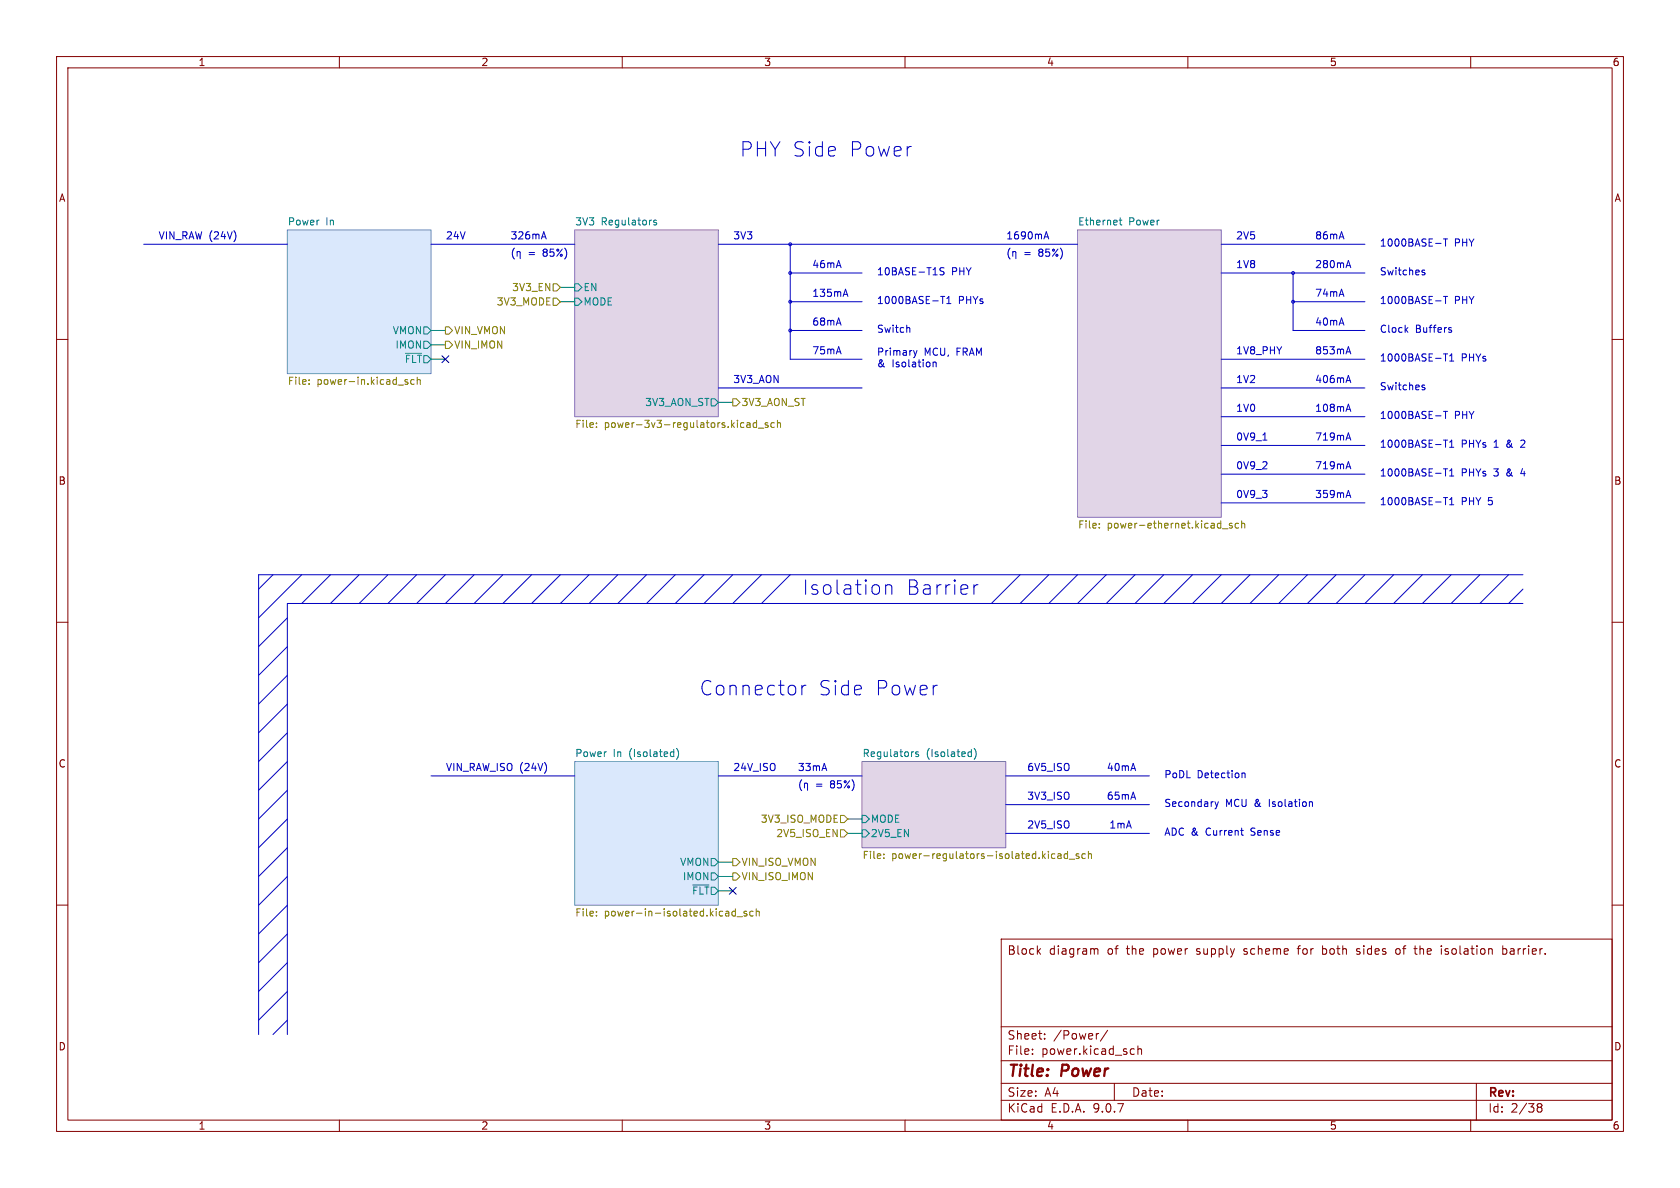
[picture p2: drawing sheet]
<svg xmlns="http://www.w3.org/2000/svg" width="297mm" height="210mm" viewBox="0 0 297 210" stroke-linecap="round" stroke-linejoin="round" font-family="sans-serif">
<g fill="#fff" stroke="#fff" stroke-width=".18">
<path d="M0 0h297v210h-297z"/>
<circle cx="139.7" cy="43.2" r=".25"/>
<circle cx="139.7" cy="58.4" r=".25"/>
<circle cx="228.6" cy="53.3" r=".25"/>
<circle cx="228.6" cy="48.3" r=".25"/>
<circle cx="139.7" cy="48.3" r=".25"/>
<circle cx="139.7" cy="53.3" r=".25"/>
</g>
<g fill="none" stroke="#840000" stroke-width=".18">
<path d="M10 10h277v190h-277zM12 12h273v186h-273zM60 10v2M110 10v2M160 10v2M210 10v2M260 10v2M10 60h2M285 60h2M10 110h2M285 110h2M10 160h2"/>
<path d="M177 166h108v32h-108zM183.5 168.1l.5 .6M184 167.7l-.6 .6M193.5 167.8h.5l.1 .9M229.3 167.7h.6M233.8 167.2v1.5M233.8 168.6l.4 .1M234.2 167.7l-.4 .1M239.8 168.6l.4 .1M240.2 167.7l-.3 .1-.1 .1 .1 .2 .3 .1M247.4 167.8l-.4-.1-.3 .3v.4l.2 .2h.5M250 167.7h.5"/>
<path d="M250.2 168.6l.3 .1M255.5 168.6l.4 .1M255.7 167.7l-.2 .2 .2 .3M265.7 167.8l.4-.1 .3 .3v.4l-.2 .2h-.5M265.7 167.2v1.5M285 160h2M60 198v2M110 198v2M160 198v2M177 194.5h108M177 191.5h108M177 187.5h108"/>
<path d="M177 181.5h108M182.5 186.3v.1M182.5 185.5v.1M184.7 183.6v.1M184.7 182.8v.1M194.2 182.7l-.2 .1M195.8 182.1l-1.3 2M197 191.5v3M200.1 185.4l.4 .1M200.5 186.3l-.4 .1M201.2 185.5l.2-.1 .3 .1 .1 .9M201.2 184.9v1.5"/>
<path d="M210 198v2M260 198v2M261 191.5v6.5M271.7 195.5l.3 .2M271.7 195.4l.3-.3 .5 .1 .1 .3-.3 .2M272 195.7h.3M272 195.7l-.3 .3M272.3 195.7l.3 .3-.1 .5-.5 .1-.3-.3"/>
</g>
<g fill="#e1d5e7" stroke="#e1d5e7" stroke-width=".18">
<path d="M190.5 40.6h25.4v50.8h-25.4z"/>
<path d="M152.4 134.6h25.4v15.3h-25.4z"/>
<path d="M101.6 40.6h25.4v33.1h-25.4z"/>
</g>
<g fill="#dae8fc" stroke="#dae8fc" stroke-width=".18">
<path d="M101.6 134.6h25.4v25.4h-25.4z"/>
<path d="M50.8 40.6h25.4v25.4h-25.4z"/>
</g>
<path d="M101.6 40.6h25.4v33.1h-25.4zM190.5 40.6h25.4v50.8h-25.4zM152.4 134.6h25.4v15.3h-25.4z" fill="none" stroke="#9673a6" stroke-width=".18"/>
<g fill="none" stroke="#008484" stroke-width=".18">
<path d="M116 39l-.3-.1-.2 .2 .1 .2 .4 .1v.3h-.5M197.9 38.9h.4M198 38.5v1.1l.3 .2M74.9 57.8h.7l.6 .6-.6 .7h-.7zM101.6 50.2h.6l.7 .6-.7 .6h-.6zM101.6 52.7h.6l.7 .6-.7 .7h-.6zM71.7 62.5h2.8M74.9 60.3h.7l.6 .7-.6 .6h-.7zM125.7 70.5h.7l.6 .6-.6 .7h-.7zM119.6 132.3a1.46 1.46 0 0 1 0 1.9M161.4 132.9h.1M162.4 133l-.3-.1-.2 .2v.2l.5 .1v.3h-.5"/>
<path d="M171.4 132.9l.3 .1M171.7 133.7h-.3M171.7 132.5v1.2M172.2 132.3a1.46 1.46 0 0 1 0 1.9M122.5 156.4h2.8M125.7 154.3h.7l.6 .6-.6 .7h-.7zM125.7 151.8h.7l.6 .6-.6 .6h-.7zM152.4 146.7h.6l.7 .6-.7 .7h-.6zM152.4 144.1h.6l.7 .7-.7 .6h-.6z"/>
</g>
<g fill="none" stroke="#848400" stroke-width=".18">
<path d="M78.7 57.8h.7l.6 .6-.6 .7h-.7zM97.8 50.2h.6l.7 .6-.7 .6h-.6zM97.8 52.7h.6l.7 .6-.7 .7h-.6zM54.6 67.8v.1M54.6 67.2v.1M71.6 67.5l.5 .1v.2l-.2 .1h-.3M71.6 67.2h.5M73.2 67.2l-.3-.1-.3 .2 .1 .6h.5M73.8 67.2l.1-.1 .3 .1 .1 .7M73.8 66.7v1.2M78.7 60.3h.7l.6 .7-.6 .6h-.7zM105.4 74.8v.1"/>
<path d="M105.4 75.4v.2M129.5 70.5h.7l.6 .6-.6 .7h-.7zM132.2 74.7h.2l.2 .2v.7M132.6 75.5l-.4 .1M132.6 75l-.4 .1M133.8 74.8l-.4-.1-.3 .3 .2 .5h.5M133.8 74.3v1.3M134.1 75.7h.9M135.7 74.8l-.3-.1-.1 .2v.2l.4 .1v.3h-.4M136.9 74.8l-.4-.1-.2 .3 .1 .5h.5M137.4 74.8l.2-.1 .3 .1 .1 .8M137.4 74.3v1.3"/>
<path d="M194.3 93.2v.1M194.3 92.6v.1M216.1 93.5h1M217.8 92.6l-.3-.1-.2 .2 .1 .2 .4 .1v.3h-.5M219 92.6l-.4-.1-.2 .2 .1 .6h.5M219.5 92.6l.2-.1 .3 .1 .1 .7M219.5 92.1v1.2M129.5 151.8h.7l.6 .6-.6 .6h-.7zM129.5 154.3h.7l.6 .6-.6 .7h-.7zM148.6 146.7h.6l.7 .6-.7 .7h-.6zM148.6 144.1h.6l.7 .7-.7 .6h-.6zM156.2 151.6v.2"/>
<path d="M156.2 151v.1M186.4 150.9l.1 .1M186.5 151.7l-.1 .1M187 151h.5l.1 .8M187.6 151.2l-.4 .1-.2 .2 .2 .3 .4-.1M188.7 151l-.3-.1-.3 .3 .1 .5h.5M188.7 150.5v1.3M189 151.9h1M190.7 151l-.3-.1-.2 .2 .1 .2 .4 .1v.3h-.5M191.9 151l-.4-.1-.2 .3 .1 .5h.5M192.4 151l.2-.1 .3 .1 .1 .8M192.4 150.5v1.3"/>
<path d="M105.4 161.8v.1M105.4 161.1v.2M130 160.7v1.2M130 161.1h-.4l-.2 .2 .1 .6h.5M130.3 162h1M132 161.1h-.3l-.2 .2 .1 .1 .4 .2v.3h-.5M133.1 161.1h-.3l-.3 .2 .2 .6h.4M133.7 161.2l.2-.1h.3v.8M133.7 160.7v1.2"/>
</g>
<path d="M50.8 40.6h25.4v25.4h-25.4zM101.6 134.6h25.4v25.4h-25.4z" fill="none" stroke="#6c8ebf" stroke-width=".18"/>
<g fill="none" stroke="#0000c2" stroke-width=".18">
<path d="M25.4 43.2h25.4M76.2 43.2h25.4M90.9 43.9a1.46 1.46 0 0 0 0 1.9M91.4 44.5v.8M91.4 44.6l.4-.1 .2 .1v1.1M93.5 44.6h1M93.5 45h1M95.8 41.9h.6M96.1 41l.5 1.2M127 43.2h63.5M139.7 48.3h12.7M139.7 43.2v20.3h12.7"/>
<path d="M139.7 58.4h12.7M139.7 53.3h12.7M149.2 52h.6M149.5 51.1l.4 1.3M160.5 57.9l.3 .2v.6M166.3 52.4h.7M166.7 52.4v1.3M166.9 47.4l-.5-.1-.2 .1v.4l.6 .2 .1 .3-.2 .3-.5-.1M167.4 53.7h.7M167.4 52.8l.3-.4v1.3M178.6 43.9a1.46 1.46 0 0 0 0 1.9M179 44.6l.4-.1 .2 .1v1.1"/>
<path d="M179 44.5v.8M181.2 44.6h.9M181.2 45h.9M184.7 41.9h.6M185 41l.4 1.2M215.9 48.3h25.4M215.9 43.2h25.4M228.6 48.3v10.1h12.7M228.6 53.3h12.7M238.1 47h.6M238.4 46l.4 1.3M248.5 58.3l.4 .4"/>
<path d="M248.9 57.9l-.5 .5M251.4 48.1l.5 .1v.2l-.2 .2-.3-.1M251.4 47.8h.5M253.8 53.2h1M253.8 43h1M255.2 52.4h.7M255.2 42.2h.7M255.6 42.2v1.3M255.6 52.4v1.3M256.3 58.3l.3 .1v.2l-.1 .1h-.3M256.3 57.9l.3 .1M127 68.6h25.4"/>
<path d="M161.5 62l.3 .8M161.8 62.8l-.3 .4M162.1 62l-.3 .8M165 64v.9M165 64.1l.1-.1 .3 .1 .1 .8M215.9 73.7h25.4M215.9 68.6h25.4M215.9 63.5h25.4M215.9 78.7h25.4M223.3 77.8h.7M238.1 77.4h.6M238.1 67.3h.6"/>
<path d="M238.1 72.4h.6M238.1 62.2h.6M238.4 76.5l.4 1.3M238.4 66.4l.4 1.2M238.4 71.4l.4 1.3M238.4 61.3l.4 1.3M251.4 68.4l.5 .1v.2l-.2 .2-.3-.1M251.4 68.1h.5M253.8 73.5h1M255.2 77.8h.7M255.2 72.7h.7M255.2 62.6h.7"/>
<path d="M255.6 62.6v1.2M255.6 72.7v1.3M255.6 77.8v1.3M256.3 62.9l.3-.3v1.2M256.3 78.2l.3-.4v1.3M256.3 63.8h.7M256.3 79.1h.7M215.9 88.9h25.4M215.9 83.8h25.4M238.1 82.5h.6M238.1 87.6h.6M238.4 81.6l.4 1.3"/>
<path d="M238.4 86.7l.4 1.3M255.2 88h.7M255.2 82.9h.7M255.6 82.9v1.2M255.6 88v1.2M256.3 83.2l.3-.3v1.2M256.3 88.3l.3-.3v1.2M256.3 89.2h.7M256.3 84.1h.7M48.3 101.6l-2.6 2.5M50.8 114.3l-5.1 5.1M50.8 109.2l-5.1 5.1"/>
<path d="M50.8 119.4l-5.1 5.1M53.3 101.6l-7.6 7.6M58.4 101.6l-5.1 5.1M63.5 101.6l-5.1 5.1M68.6 101.6l-5.1 5.1M73.7 101.6l-5.1 5.1M78.7 101.6l-5 5.1M83.8 101.6l-5.1 5.1M88.9 101.6l-5.1 5.1M94 101.6l-5.1 5.1M99.1 101.6l-5.1 5.1M104.1 101.6l-5 5.1"/>
<path d="M109.2 101.6l-5.1 5.1M114.3 101.6l-5.1 5.1M119.4 101.6l-5.1 5.1M124.5 101.6l-5.1 5.1M129.5 101.6l-5 5.1M134.6 101.6l-5.1 5.1M139.7 101.6l-5.1 5.1M156.6 103.4v1.7M156.6 103.6a.63 .63 0 0 1 1.1 .1v1.4M172.2 103.4v1.7M172.9 103.4a.65 .65 0 0 0-.7 .4M180.3 101.6l-5 5.1"/>
<path d="M185.4 101.6l-5.1 5.1M190.5 101.6l-5.1 5.1M195.6 101.6l-5.1 5.1M200.7 101.6l-5.1 5.1M205.7 101.6l-5 5.1M210.8 101.6l-5.1 5.1M215.9 101.6l-5.1 5.1M221 101.6l-5.1 5.1M226.1 101.6l-5.1 5.1M231.1 101.6l-5 5.1M236.2 101.6l-5.1 5.1M241.3 101.6l-5.1 5.1"/>
<path d="M246.4 101.6l-5.1 5.1M251.5 101.6l-5.1 5.1M256.5 101.6l-5 5.1M261.6 101.6l-5.1 5.1M266.7 101.6l-5.1 5.1M269.2 106.7h-218.4v76.2M269.2 101.6h-223.5v81.3M269.2 104.1l-2.5 2.6M50.8 134.6l-5.1 5.1M50.8 139.7l-5.1 5.1M50.8 124.5l-5.1 5M50.8 129.5l-5.1 5.1"/>
<path d="M76.2 137.2h25.4M127 137.2h25.4M141.7 137.8a1.46 1.46 0 0 0 0 2M141.8 121.1v1.7M142.2 138.4v.9M142.2 138.6l.4-.2 .2 .2v1.1M142.5 121.1a.65 .65 0 0 0-.7 .5M144.3 138.6h1M144.3 139h1M177.8 137.2h25.4M219.6 136.8l.1-.2 .4 .1v.8M50.8 154.9l-5.1 5.1"/>
<path d="M50.8 144.8l-5.1 5.1M50.8 149.9l-5.1 5M177.8 142.2h25.4M177.8 147.3h25.4M214.8 141.7l.3 .9M215.1 142.6l-.3 .4M215.4 141.7l-.3 .9M219.3 146.8h.5M219.7 147.6h.1M231.7 141.7l.3 .2v.7M50.8 160l-5.1 5.1M50.8 165.1l-5.1 5.1"/>
<path d="M50.8 175.3l-5.1 5M50.8 170.2l-5.1 5.1M50.8 180.3l-2.5 2.6"/>
<circle cx="139.7" cy="53.3" r=".25"/>
<circle cx="139.7" cy="48.3" r=".25"/>
<circle cx="139.7" cy="58.4" r=".25"/>
<circle cx="139.7" cy="43.2" r=".25"/>
<circle cx="228.6" cy="53.3" r=".25"/>
<circle cx="228.6" cy="48.3" r=".25"/>
</g>
<path d="M76.2 58.4h2.5M99.1 50.8h2.5M99.1 53.3h2.5M76.2 61h2.5M76.2 63.5h2.5M127 71.1h2.5M127 152.4h2.5M127 154.9h2.5M127 157.5h2.5M149.9 147.3h2.5M149.9 144.8h2.5" fill="none" stroke="#008400" stroke-width=".18"/>
<path d="M78.1 62.9l1.2 1.2M79.3 62.9l-1.2 1.2M128.9 156.9l1.2 1.2M130.1 156.9l-1.2 1.2" fill="none" stroke="#000084" stroke-width=".18"/>
<g font-size="3.5" fill="#0000c2">
<text x="130.8" y="27.9">PHY Side</text>
<text x="150" y="27.9">Power</text>
<text x="141.8" y="105.4">Isolation</text>
<text x="160.2" y="105.4">Barrier</text>
<text x="123.6" y="123.2">Connector</text>
<text x="144.6" y="123.2">Side</text>
<text x="154.6" y="123.2">Power</text>
</g>
<g font-size="2.8" fill="#840000">
<text x="178" y="190.9">Title:</text>
<text x="187.7" y="190.9">Power</text>
</g>
<g font-size="2.1" fill="#840000">
<text x="178" y="169">Block</text>
<text x="185.4" y="169">diagram</text>
<text x="195.8" y="169">of</text>
<text x="199.3" y="169">the</text>
<text x="204.1" y="169">power</text>
<text x="211.9" y="169">supply</text>
<text x="220.4" y="169">scheme</text>
<text x="230.2" y="169">for</text>
<text x="234.6" y="169">both</text>
<text x="240.8" y="169">sides</text>
<text x="247.9" y="169">of</text>
<text x="251.4" y="169">the</text>
<text x="256.2" y="169">isolation</text>
<text x="267.3" y="169">barrier.</text>
<text x="178" y="184">Sheet:</text>
<text x="186.2" y="184">/Power/</text>
<text x="178" y="186.7">File:</text>
<text x="184.1" y="186.7">power.kicad_sch</text>
<text x="178" y="196.9">KiCad</text>
<text x="178" y="194.1">Size:</text>
<text x="184.7" y="194.1">A4</text>
<text x="185.7" y="196.9">E.D.A.</text>
<text x="193.3" y="196.9">9.0.7</text>
<text x="200" y="194.1">Date:</text>
<text x="263" y="194.3">Rev:</text>
<text x="263" y="196.9">Id:</text>
<text x="267.1" y="196.9">2/38</text>
</g>
<g font-size="1.8" fill="#840000">
<text x="35" y="11.9">1</text>
<text x="85" y="11.9">2</text>
<text x="135" y="11.9">3</text>
<text x="185" y="11.9">4</text>
<text x="235" y="11.9">5</text>
<text x="285" y="11.9">6</text>
<text x="10.3" y="35.9">A</text>
<text x="285.3" y="35.9">A</text>
<text x="10.3" y="85.9">B</text>
<text x="285.3" y="85.9">B</text>
<text x="10.3" y="135.9">C</text>
<text x="285.3" y="135.9">C</text>
<text x="10.3" y="185.9">D</text>
<text x="285.3" y="185.9">D</text>
<text x="35" y="199.9">1</text>
<text x="85" y="199.9">2</text>
<text x="135" y="199.9">3</text>
<text x="185" y="199.9">4</text>
<text x="235" y="199.9">5</text>
<text x="285" y="199.9">6</text>
</g>
<g font-size="1.8" fill="#008484">
<text x="50.8" y="39.9">Power</text>
<text x="57.6" y="39.9">In</text>
<text x="101.6" y="39.9">3V3</text>
<text x="106.3" y="39.9">Regulators</text>
<text x="190.5" y="39.9">Ethernet</text>
<text x="199.5" y="39.9">Power</text>
<text x="103.1" y="51.7">EN</text>
<text x="69.3" y="59.3">VMON</text>
<text x="103.1" y="54.2">MODE</text>
<text x="69.8" y="61.8">IMON</text>
<text x="71.5" y="64.4">~{FLT}</text>
<text x="114" y="72">3V3_AON_ST</text>
<text x="101.6" y="133.9">Power</text>
<text x="108.4" y="133.9">In</text>
<text x="111.3" y="133.9">(Isolated)</text>
<text x="152.4" y="133.9">Regulators</text>
<text x="163.7" y="133.9">(Isolated)</text>
<text x="153.9" y="148.2">2V5_EN</text>
<text x="153.9" y="145.6">MODE</text>
<text x="120.1" y="153.3">VMON</text>
<text x="120.6" y="155.8">IMON</text>
<text x="122.3" y="158.3">~{FLT}</text>
</g>
<g font-size="1.8" fill="#0000c2">
<text x="27.9" y="42.5">VIN_RAW (24V)</text>
<text x="78.7" y="42.5">24V</text>
<text x="90.2" y="42.5">326mA</text>
<text x="96.1" y="45.5">85%)</text>
<text x="129.5" y="42.5">3V3</text>
<text x="143.5" y="47.6">46mA</text>
<text x="177.8" y="42.5">1690mA</text>
<text x="183.7" y="45.5">85%)</text>
<text x="218.4" y="42.5">2V5</text>
<text x="218.4" y="47.6">1V8</text>
<text x="232.4" y="47.6">280mA</text>
<text x="232.4" y="42.5">86mA</text>
<text x="243.8" y="43.8">1000BASE-T</text>
<text x="257.1" y="43.8">PHY</text>
<text x="143.5" y="52.7">135mA</text>
<text x="154.9" y="48.9">10BASE-T1S</text>
<text x="154.9" y="54">1000BASE-T1</text>
<text x="168.2" y="48.9">PHY</text>
<text x="169.4" y="54">PHYs</text>
<text x="232.4" y="52.7">74mA</text>
<text x="243.8" y="54">1000BASE-T</text>
<text x="243.8" y="48.9">Switches</text>
<text x="257.1" y="54">PHY</text>
<text x="143.5" y="57.8">68mA</text>
<text x="154.9" y="59">Switch</text>
<text x="232.4" y="57.8">40mA</text>
<text x="243.8" y="59">Clock</text>
<text x="250.2" y="59">Buffers</text>
<text x="143.5" y="62.8">75mA</text>
<text x="154.9" y="63.1">Primary</text>
<text x="154.9" y="65.1">&amp;</text>
<text x="157.7" y="65.1">Isolation</text>
<text x="163.4" y="63.1">MCU,</text>
<text x="169.2" y="63.1">FRAM</text>
<text x="218.4" y="62.8">1V8_PHY</text>
<text x="232.4" y="62.8">853mA</text>
<text x="243.8" y="64.1">1000BASE-T1</text>
<text x="258.3" y="64.1">PHYs</text>
<text x="129.5" y="67.9">3V3_AON</text>
<text x="218.4" y="67.9">1V2</text>
<text x="232.4" y="67.9">406mA</text>
<text x="243.8" y="69.2">Switches</text>
<text x="218.4" y="73">1V0</text>
<text x="232.4" y="73">108mA</text>
<text x="243.8" y="74.3">1000BASE-T</text>
<text x="257.1" y="74.3">PHY</text>
<text x="218.4" y="78.1">0V9_1</text>
<text x="218.4" y="83.2">0V9_2</text>
<text x="232.4" y="78.1">719mA</text>
<text x="232.4" y="83.2">719mA</text>
<text x="243.8" y="79.4">1000BASE-T1</text>
<text x="258.3" y="79.4">PHYs</text>
<text x="264.2" y="79.4">1</text>
<text x="266.6" y="79.4">&amp;</text>
<text x="269.3" y="79.4">2</text>
<text x="218.4" y="88.2">0V9_3</text>
<text x="232.4" y="88.2">359mA</text>
<text x="243.8" y="89.5">1000BASE-T1</text>
<text x="243.8" y="84.4">1000BASE-T1</text>
<text x="258.3" y="89.5">PHY 5</text>
<text x="258.3" y="84.4">PHYs</text>
<text x="264.2" y="84.4">3</text>
<text x="266.6" y="84.4">&amp;</text>
<text x="269.3" y="84.4">4</text>
<text x="78.7" y="136.5">VIN_RAW_ISO (24V)</text>
<text x="129.5" y="136.5">24V_ISO</text>
<text x="141" y="136.5">33mA</text>
<text x="181.5" y="136.5">6V5_ISO</text>
<text x="195.6" y="136.5">40mA</text>
<text x="205.7" y="137.8">PoDL</text>
<text x="211.6" y="137.8">Detection</text>
<text x="146.9" y="139.5">85%)</text>
<text x="181.5" y="141.6">3V3_ISO</text>
<text x="195.6" y="141.6">65mA</text>
<text x="205.7" y="142.9">Secondary</text>
<text x="216.6" y="142.9">MCU &amp;</text>
<text x="224.6" y="142.9">Isolation</text>
<text x="181.5" y="146.7">2V5_ISO</text>
<text x="196" y="146.7">1mA</text>
<text x="205.7" y="147.9">ADC &amp;</text>
<text x="213.3" y="147.9">Current</text>
<text x="221.4" y="147.9">Sense</text>
</g>
<g font-size="1.8" fill="#848400">
<text x="90.4" y="51.7">3V3_EN</text>
<text x="80.2" y="59.3">VIN_VMON</text>
<text x="87.7" y="54.2">3V3_MODE</text>
<text x="80.2" y="61.8">VIN_IMON</text>
<text x="50.8" y="68.4">File:</text>
<text x="56" y="68.4">power-in.kicad_sch</text>
<text x="131" y="72">3V3_AON_ST</text>
<text x="101.6" y="76">File:</text>
<text x="106.8" y="76">power-3v3-regulators.kicad_sch</text>
<text x="190.5" y="93.8">File:</text>
<text x="195.7" y="93.8">power-ethernet.kicad_sch</text>
<text x="134.4" y="145.6">3V3_ISO_MODE</text>
<text x="137.1" y="148.2">2V5_ISO_EN</text>
<text x="131" y="153.3">VIN_ISO_VMON</text>
<text x="131" y="155.8">VIN_ISO_IMON</text>
<text x="152.4" y="152.2">File:</text>
<text x="157.6" y="152.2">power-regulators-isolated.kicad_sch</text>
<text x="101.6" y="162.3">File:</text>
<text x="106.8" y="162.3">power-in-isolated.kicad_sch</text>
</g>
</svg>
